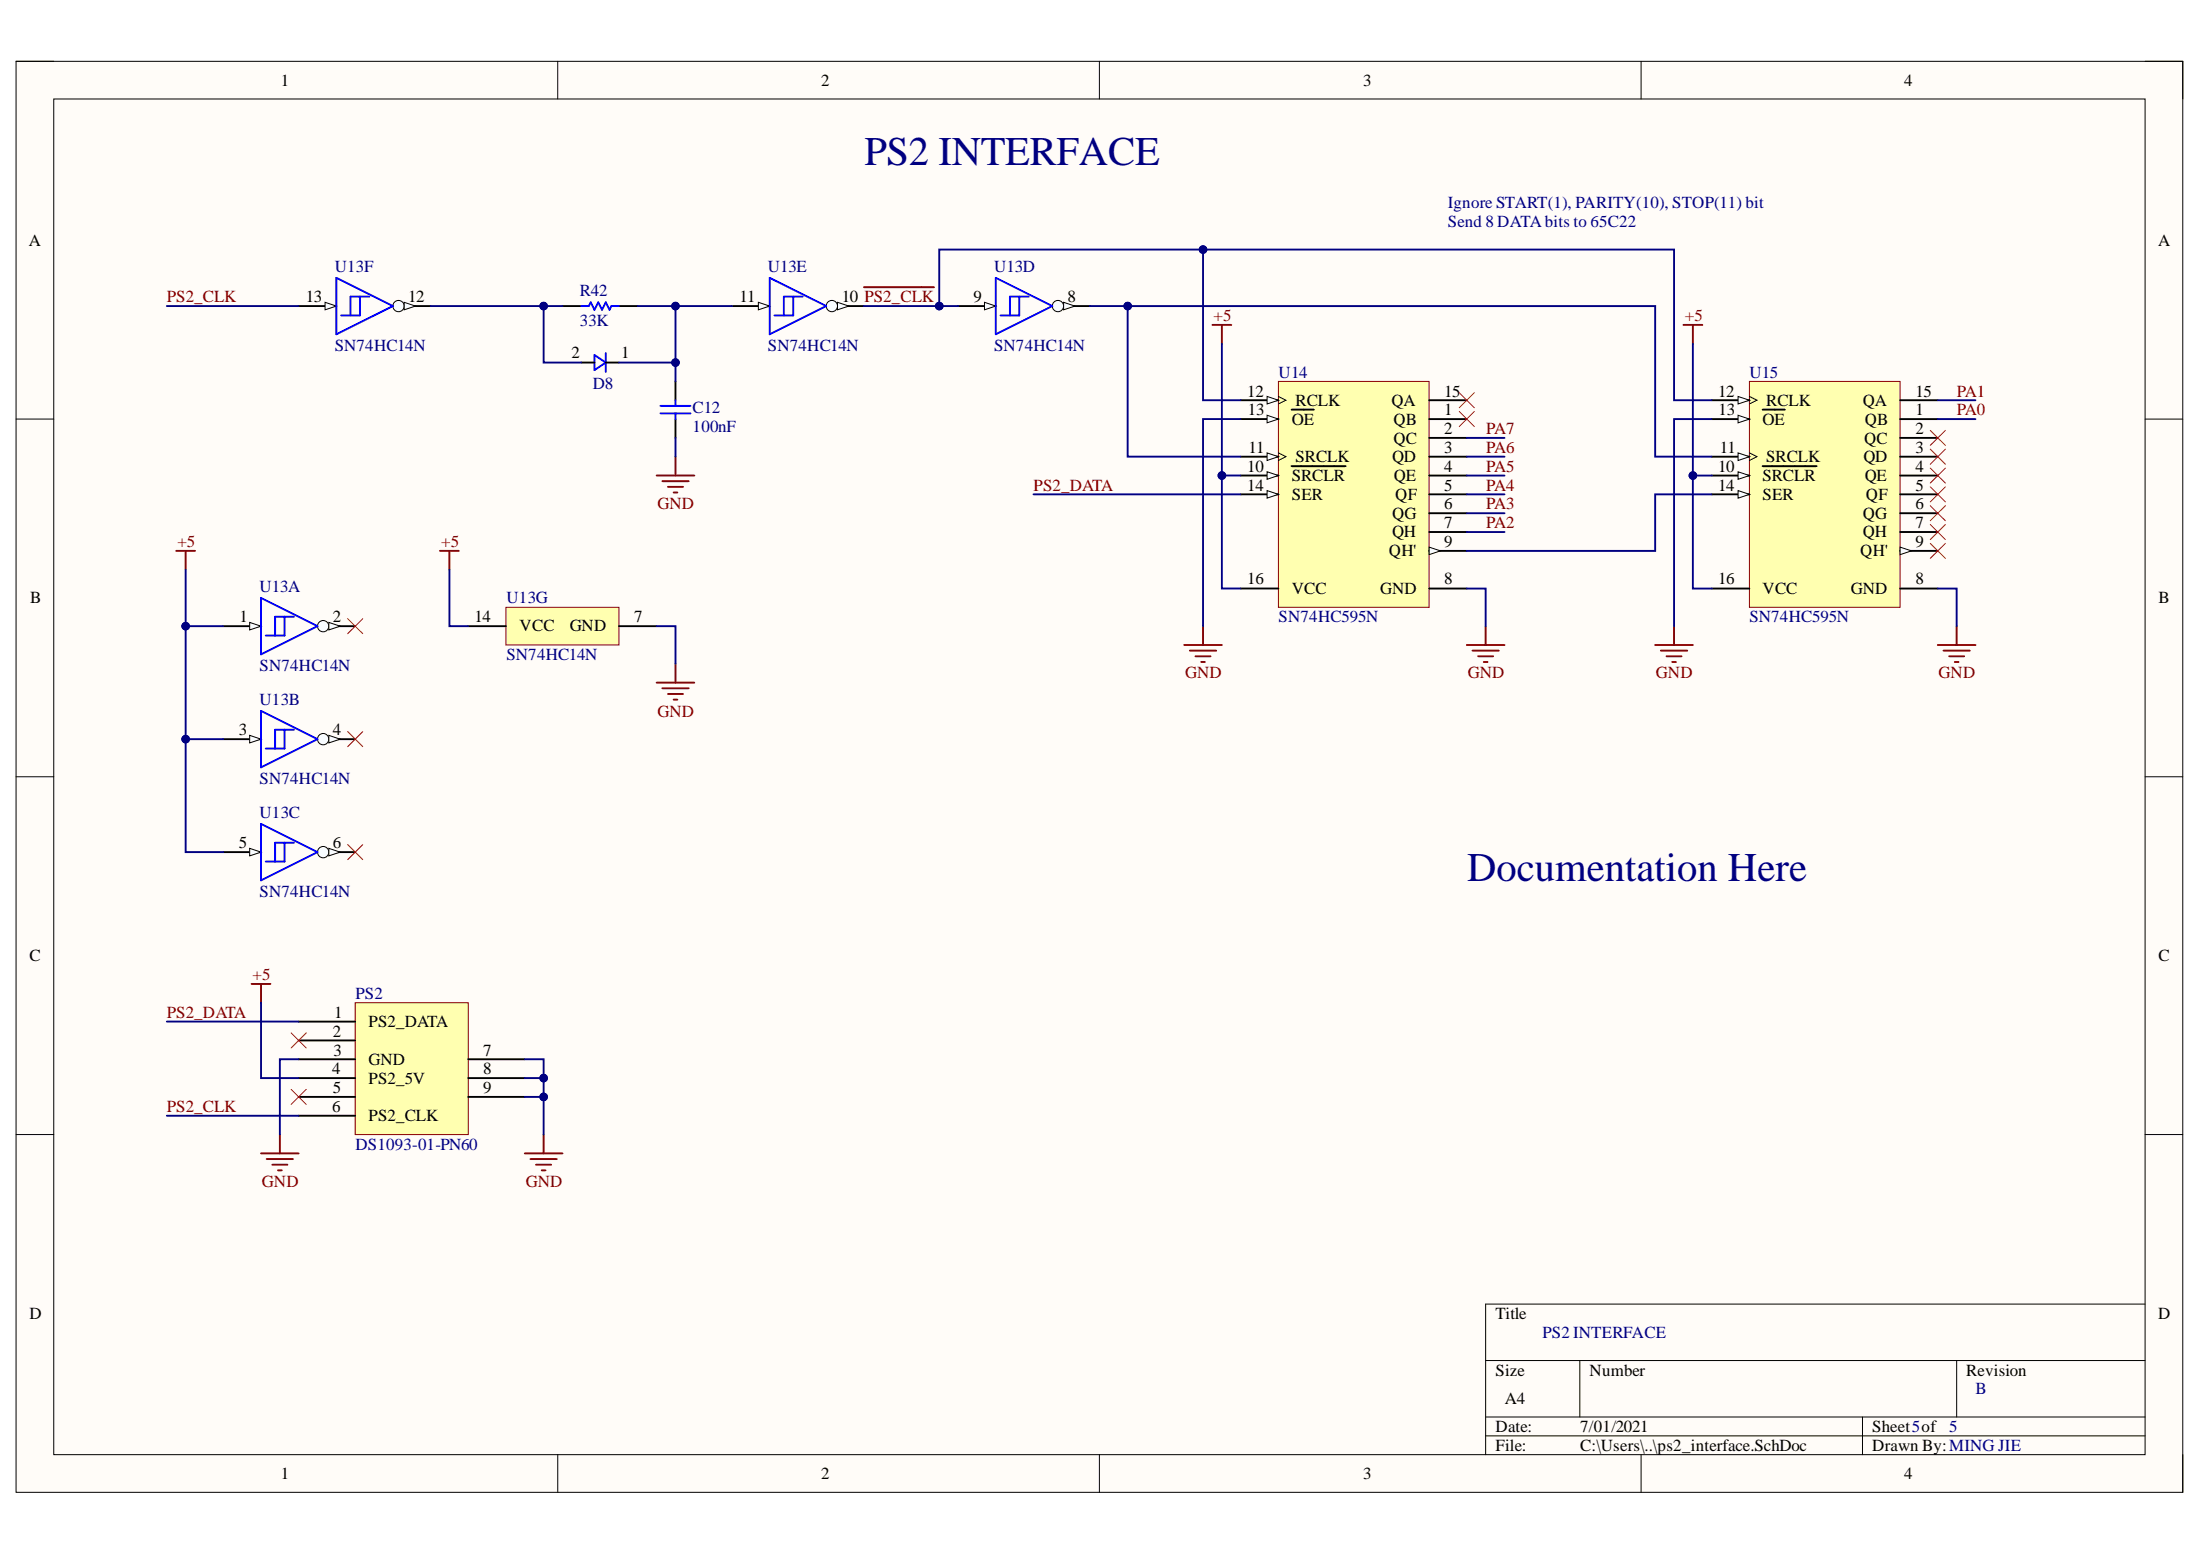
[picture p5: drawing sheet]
<svg xmlns="http://www.w3.org/2000/svg" width="297mm" height="210mm" viewBox="0 0 297 210" stroke-linecap="round" stroke-linejoin="round" font-family="sans-serif">
<path d="M2.2 8.3h292.5v193.1h-292.5z" fill-rule="evenodd" fill="#fffcf8"/>
<path d="M2.2 8.3h292.5v193.1h-292.5z" fill="none" stroke="#000" stroke-width=".14"/>
<path d="M7.3 13.4h282.3v183h-282.3z" fill-rule="evenodd" fill="#fffcf8"/>
<g fill="none" stroke="#000" stroke-width=".14">
<path d="M2.2 8.3h5.1M7.3 13.4h282.3v183h-282.3zM75.3 8.3v5.1M148.4 8.3v5.1M221.6 8.3v5.1M289.6 8.3h5.1v5.1M2.2 56.6h5.1M289.6 56.6h5.1M2.2 104.9h5.1M289.6 104.9h5.1M2.2 153.1h5.1M289.6 153.1h5.1"/>
<path d="M289.6 176h-89v20.4M75.3 196.4v5M148.4 196.4v5M200.6 183.7h89M200.6 191.3h89M200.6 193.8h89M213.3 183.7v7.6M221.6 196.4v5M251.5 191.3v5.1M264.2 183.7v7.6M294.7 196.4v5"/>
</g>
<path d="M30.2 84.5h5" fill="none" stroke="#000" stroke-width=".25"/>
<path d="M33.7 84l1.5 .5-1.5 .5z" fill="#f8fcff"/>
<path d="M33.7 84l1.5 .5-1.5 .5z" fill="none" stroke="#000" stroke-width=".14"/>
<path d="M42.9 84.5h5.1" fill="none" stroke="#000" stroke-width=".25"/>
<circle cx="43.6" cy="84.5" r=".76" fill="#f8fcff"/>
<circle cx="43.6" cy="84.5" r=".76" fill="none" stroke="#000" stroke-width=".14"/>
<path d="M44.4 84l1.5 .5-1.5 .5z" fill="#f8fcff"/>
<path d="M44.4 84l1.5 .5-1.5 .5z" fill="none" stroke="#000" stroke-width=".14"/>
<path d="M35.2 80.7l7.7 3.8-7.7 3.8zM38.4 83.3v2.5h-2.5M39.7 83.3h-2.6v2.5" fill="none" stroke="#00f" stroke-width=".25"/>
<path d="M30.2 99.8h5" fill="none" stroke="#000" stroke-width=".25"/>
<path d="M33.7 99.3l1.5 .5-1.5 .5z" fill="#f8fcff"/>
<path d="M33.7 99.3l1.5 .5-1.5 .5z" fill="none" stroke="#000" stroke-width=".14"/>
<path d="M42.9 99.8h5.1" fill="none" stroke="#000" stroke-width=".25"/>
<circle cx="43.6" cy="99.8" r=".76" fill="#f8fcff"/>
<circle cx="43.6" cy="99.8" r=".76" fill="none" stroke="#000" stroke-width=".14"/>
<path d="M44.4 99.3l1.5 .5-1.5 .5z" fill="#f8fcff"/>
<path d="M44.4 99.3l1.5 .5-1.5 .5z" fill="none" stroke="#000" stroke-width=".14"/>
<path d="M35.2 96l7.7 3.8-7.7 3.8zM38.4 98.5v2.5h-2.5M39.7 98.5h-2.6v2.5" fill="none" stroke="#00f" stroke-width=".25"/>
<path d="M30.2 115h5" fill="none" stroke="#000" stroke-width=".25"/>
<path d="M33.7 114.5l1.5 .5-1.5 .5z" fill="#f8fcff"/>
<path d="M33.7 114.5l1.5 .5-1.5 .5z" fill="none" stroke="#000" stroke-width=".14"/>
<path d="M42.9 115h5.1" fill="none" stroke="#000" stroke-width=".25"/>
<circle cx="43.6" cy="115" r=".76" fill="#f8fcff"/>
<circle cx="43.6" cy="115" r=".76" fill="none" stroke="#000" stroke-width=".14"/>
<path d="M44.4 114.5l1.5 .5-1.5 .5z" fill="#f8fcff"/>
<path d="M44.4 114.5l1.5 .5-1.5 .5z" fill="none" stroke="#000" stroke-width=".14"/>
<path d="M35.2 111.2l7.7 3.8-7.7 3.8zM38.4 113.8v2.5h-2.5M39.7 113.8h-2.6v2.5" fill="none" stroke="#00f" stroke-width=".25"/>
<path d="M142.1 41.3h5.1" fill="none" stroke="#000" stroke-width=".25"/>
<circle cx="142.8" cy="41.3" r=".76" fill="#f8fcff"/>
<circle cx="142.8" cy="41.3" r=".76" fill="none" stroke="#000" stroke-width=".14"/>
<path d="M143.6 40.8l1.5 .5-1.5 .5z" fill="#f8fcff"/>
<path d="M143.6 40.8l1.5 .5-1.5 .5z" fill="none" stroke="#000" stroke-width=".14"/>
<path d="M129.4 41.3h5" fill="none" stroke="#000" stroke-width=".25"/>
<path d="M132.9 40.8l1.5 .5-1.5 .5z" fill="#f8fcff"/>
<path d="M132.9 40.8l1.5 .5-1.5 .5z" fill="none" stroke="#000" stroke-width=".14"/>
<path d="M134.4 37.5l7.7 3.8-7.7 3.8zM137.6 40v2.6h-2.5M138.9 40h-2.5v2.6" fill="none" stroke="#00f" stroke-width=".25"/>
<path d="M111.6 41.3h5" fill="none" stroke="#000" stroke-width=".25"/>
<circle cx="112.3" cy="41.3" r=".76" fill="#f8fcff"/>
<circle cx="112.3" cy="41.3" r=".76" fill="none" stroke="#000" stroke-width=".14"/>
<path d="M113.1 40.8l1.5 .5-1.5 .5z" fill="#f8fcff"/>
<path d="M113.1 40.8l1.5 .5-1.5 .5z" fill="none" stroke="#000" stroke-width=".14"/>
<path d="M98.8 41.3h5.1" fill="none" stroke="#000" stroke-width=".25"/>
<path d="M102.4 40.8l1.5 .5-1.5 .5z" fill="#f8fcff"/>
<path d="M102.4 40.8l1.5 .5-1.5 .5z" fill="none" stroke="#000" stroke-width=".14"/>
<path d="M103.9 37.5l7.7 3.8-7.7 3.8zM107.1 40v2.6h-2.5M108.4 40h-2.6v2.6" fill="none" stroke="#00f" stroke-width=".25"/>
<path d="M53 41.3h5.1" fill="none" stroke="#000" stroke-width=".25"/>
<circle cx="53.8" cy="41.3" r=".76" fill="#f8fcff"/>
<circle cx="53.8" cy="41.3" r=".76" fill="none" stroke="#000" stroke-width=".14"/>
<path d="M54.6 40.8l1.5 .5-1.5 .5z" fill="#f8fcff"/>
<path d="M54.6 40.8l1.5 .5-1.5 .5z" fill="none" stroke="#000" stroke-width=".14"/>
<path d="M40.3 41.3h5.1" fill="none" stroke="#000" stroke-width=".25"/>
<path d="M43.9 40.8l1.5 .5-1.5 .5z" fill="#f8fcff"/>
<path d="M43.9 40.8l1.5 .5-1.5 .5z" fill="none" stroke="#000" stroke-width=".14"/>
<path d="M45.4 37.5l7.6 3.8-7.6 3.8zM48.6 40v2.6h-2.5M49.9 40h-2.6v2.6" fill="none" stroke="#00f" stroke-width=".25"/>
<path d="M68.3 82h15.3v5.1h-15.3z" fill-rule="evenodd" fill="#ffffb0"/>
<path d="M68.3 82h15.3v5.1h-15.3z" fill="none" stroke="#800000" stroke-width=".14"/>
<path d="M63.2 84.5h5.1M83.6 84.5h5.1" fill="none" stroke="#000" stroke-width=".25"/>
<path d="M23.8 74.4h2.5M25.1 74.4v2.5M59.4 74.4h2.5M60.7 74.4v2.5M88.7 92.2h5M89.4 92.9h3.6M90.2 93.7h2M90.9 94.4h.6M91.2 89.6v2.6" fill="none" stroke="#800000" stroke-width=".25"/>
<path d="M172.6 51.5h20.4v30.5h-20.4z" fill-rule="evenodd" fill="#ffffb0"/>
<path d="M172.6 51.5h20.4v30.5h-20.4z" fill="none" stroke="#800000" stroke-width=".14"/>
<path d="M193 56.6h5M167.5 64.2h5.1" fill="none" stroke="#000" stroke-width=".25"/>
<path d="M171.1 63.7l1.5 .5-1.5 .5z" fill="#f8fcff"/>
<path d="M171.1 63.7l1.5 .5-1.5 .5z" fill="none" stroke="#000" stroke-width=".14"/>
<path d="M167.5 61.6h5.1M174.4 62.9h7.3" fill="none" stroke="#000" stroke-width=".25"/>
<path d="M171.1 61.1l1.5 .5-1.5 .6z" fill="#f8fcff"/>
<path d="M171.1 61.1l1.5 .5-1.5 .6zM172.6 61.1l1 .5-1 .6" fill="none" stroke="#000" stroke-width=".14"/>
<path d="M167.5 54h5.1" fill="none" stroke="#000" stroke-width=".25"/>
<path d="M171.1 53.5l1.5 .5-1.5 .5z" fill="#f8fcff"/>
<path d="M171.1 53.5l1.5 .5-1.5 .5zM172.6 53.5l1 .5-1 .5" fill="none" stroke="#000" stroke-width=".14"/>
<path d="M167.5 56.6h5.1" fill="none" stroke="#000" stroke-width=".25"/>
<path d="M171.1 56.1l1.5 .5-1.5 .5z" fill="#f8fcff"/>
<path d="M171.1 56.1l1.5 .5-1.5 .5z" fill="none" stroke="#000" stroke-width=".14"/>
<path d="M174.4 55.3h3M167.5 66.7h5.1" fill="none" stroke="#000" stroke-width=".25"/>
<path d="M171.1 66.2l1.5 .5-1.5 .5z" fill="#f8fcff"/>
<path d="M171.1 66.2l1.5 .5-1.5 .5z" fill="none" stroke="#000" stroke-width=".14"/>
<path d="M193 54h5M193 59.1h5M167.5 79.4h5.1M193 61.6h5M193 64.2h5M193 66.7h5M193 69.3h5M193 71.8h5M193 79.4h5M193 74.4h5" fill="none" stroke="#000" stroke-width=".25"/>
<path d="M193 73.9l1.5 .5-1.5 .5z" fill="#f8fcff"/>
<path d="M193 73.9l1.5 .5-1.5 .5z" fill="none" stroke="#000" stroke-width=".14"/>
<path d="M236.2 51.5h20.3v30.5h-20.3z" fill-rule="evenodd" fill="#ffffb0"/>
<path d="M236.2 51.5h20.3v30.5h-20.3z" fill="none" stroke="#800000" stroke-width=".14"/>
<path d="M256.5 56.6h5.1M231.1 64.2h5.1" fill="none" stroke="#000" stroke-width=".25"/>
<path d="M234.7 63.7l1.5 .5-1.5 .5z" fill="#f8fcff"/>
<path d="M234.7 63.7l1.5 .5-1.5 .5z" fill="none" stroke="#000" stroke-width=".14"/>
<path d="M231.1 61.6h5.1M238 62.9h7.3" fill="none" stroke="#000" stroke-width=".25"/>
<path d="M234.7 61.1l1.5 .5-1.5 .6z" fill="#f8fcff"/>
<path d="M234.7 61.1l1.5 .5-1.5 .6zM236.2 61.1l1 .5-1 .6" fill="none" stroke="#000" stroke-width=".14"/>
<path d="M231.1 54h5.1" fill="none" stroke="#000" stroke-width=".25"/>
<path d="M234.7 53.5l1.5 .5-1.5 .5z" fill="#f8fcff"/>
<path d="M234.7 53.5l1.5 .5-1.5 .5zM236.2 53.5l1 .5-1 .5" fill="none" stroke="#000" stroke-width=".14"/>
<path d="M231.1 56.6h5.1" fill="none" stroke="#000" stroke-width=".25"/>
<path d="M234.7 56.1l1.5 .5-1.5 .5z" fill="#f8fcff"/>
<path d="M234.7 56.1l1.5 .5-1.5 .5z" fill="none" stroke="#000" stroke-width=".14"/>
<path d="M238 55.3h3M231.1 66.7h5.1" fill="none" stroke="#000" stroke-width=".25"/>
<path d="M234.7 66.2l1.5 .5-1.5 .5z" fill="#f8fcff"/>
<path d="M234.7 66.2l1.5 .5-1.5 .5z" fill="none" stroke="#000" stroke-width=".14"/>
<path d="M256.5 54h5.1M256.5 59.1h5.1M231.1 79.4h5.1M256.5 79.4h5.1M256.5 61.6h5.1M256.5 64.2h5.1M256.5 66.7h5.1M256.5 69.3h5.1M256.5 71.8h5.1M256.5 74.4h5.1" fill="none" stroke="#000" stroke-width=".25"/>
<path d="M256.5 73.9l1.6 .5-1.6 .5z" fill="#f8fcff"/>
<path d="M256.5 73.9l1.6 .5-1.6 .5z" fill="none" stroke="#000" stroke-width=".14"/>
<g fill="none" stroke="#800000" stroke-width=".25">
<path d="M163.7 43.9h2.5M165 43.9v2.5M227.3 43.9h2.5M228.6 43.9v2.5M88.7 64.2h5M89.4 65h3.6M90.2 65.7h2M90.9 66.5h.6M91.2 61.6v2.6M198 87.1h5.1M198.8 87.8h3.6M199.6 88.6h2"/>
<path d="M200.3 89.4h.5M200.6 84.5v2.6M261.6 87.1h5.1M262.4 87.8h3.6M263.2 88.6h2M263.9 89.4h.5M264.2 84.5v2.6"/>
</g>
<path d="M75.9 41.3h2.6M78.5 48.9h1.8M81.8 48.9h1.8M83.6 41.3h2.5M91.2 51.5v2.5M91.2 56.6v2.5" fill="none" stroke="#000" stroke-width=".25"/>
<path d="M78.5 41.3h1l.3-.5 .5 1 .5-1 .5 1 .5-1 .5 1 .3-.5h1M80.3 47.9l1.5 1-1.5 1.1zM81.8 47.7v2.5M89.2 55.8h4M89.2 54.8h4M91.2 54v.8M91.2 55.8v.8" fill="none" stroke="#00f" stroke-width=".25"/>
<path d="M48 135.4h15.2v17.7h-15.2z" fill-rule="evenodd" fill="#ffffb0"/>
<path d="M48 135.4h15.2v17.7h-15.2z" fill="none" stroke="#800000" stroke-width=".14"/>
<path d="M40.3 137.9h7.7M40.3 140.4h7.7M40.3 143h7.7M40.3 145.5h7.7M40.3 148.1h7.7M40.3 150.6h7.7M63.2 143h7.7M63.2 145.5h7.7M63.2 148.1h7.7" fill="none" stroke="#000" stroke-width=".25"/>
<g fill="none" stroke="#f00" stroke-width=".14">
<path d="M197 53l2.1 2M197 55.5l2.1 2.1M199.1 53l-2.1 2M199.1 55.5l-2.1 2.1M260.6 58.1l2.1 2M262.7 58.1l-2.1 2M260.6 60.6l2.1 2.1M260.6 63.2l2.1 2M260.6 65.7l2.1 2.1M260.6 68.3l2.1 2M260.6 70.8l2.1 2M260.6 73.3l2.1 2.1"/>
<path d="M262.7 60.6l-2.1 2.1M262.7 63.2l-2.1 2M262.7 65.7l-2.1 2.1M262.7 68.3l-2.1 2M262.7 70.8l-2.1 2M262.7 73.3l-2.1 2.1M46.9 98.8l2.1 2M46.9 83.5l2.1 2M49 98.8l-2.1 2M49 83.5l-2.1 2M46.9 114l2.1 2M49 114l-2.1 2"/>
<path d="M39.3 139.4l2 2.1M41.3 139.4l-2 2.1M39.3 147.1l2 2M41.3 147.1l-2 2"/>
</g>
<g fill="none" stroke="#800000" stroke-width=".25">
<path d="M116.6 38.8h9.5M159.9 87.1h5.1M160.6 87.8h3.6M161.4 88.6h2M162.2 89.4h.5M162.4 84.5v2.6M223.5 87.1h5.1M224.2 87.8h3.6M225 88.6h2M225.8 89.4h.5M226 84.5v2.6M34 132.8h2.5"/>
<path d="M35.2 132.8v2.6M35.2 155.7h5.1M36 156.5h3.6M36.8 157.2h2M37.5 158h.5M37.8 153.1v2.6M70.9 155.7h5M71.6 156.5h3.6M72.4 157.2h2M73.1 158h.6M73.4 153.1v2.6"/>
</g>
<path d="M25.1 76.9v7.6h5.1M60.7 76.9v7.6h2.5M88.7 84.5h2.5v5.1" fill="none" stroke="#000080" stroke-width=".25"/>
<circle cx="25.1" cy="84.5" r=".51" fill="#000080"/>
<circle cx="25.1" cy="84.5" r=".51" fill="none" stroke="#000080" stroke-width=".14"/>
<path d="M25.1 84.5v15.3h5.1" fill="none" stroke="#000080" stroke-width=".25"/>
<circle cx="25.1" cy="84.5" r=".51" fill="#000080"/>
<circle cx="25.1" cy="84.5" r=".51" fill="none" stroke="#000080" stroke-width=".14"/>
<circle cx="25.1" cy="99.8" r=".51" fill="#000080"/>
<circle cx="25.1" cy="99.8" r=".51" fill="none" stroke="#000080" stroke-width=".14"/>
<path d="M25.1 99.8v15.2h5.1" fill="none" stroke="#000080" stroke-width=".25"/>
<circle cx="25.1" cy="99.8" r=".51" fill="#000080"/>
<circle cx="25.1" cy="99.8" r=".51" fill="none" stroke="#000080" stroke-width=".14"/>
<path d="M228.6 46.4v33h2.5M198 79.4h2.6v5.1M261.6 79.4h2.6v5.1" fill="none" stroke="#000080" stroke-width=".25"/>
<circle cx="228.6" cy="64.2" r=".51" fill="#000080"/>
<circle cx="228.6" cy="64.2" r=".51" fill="none" stroke="#000080" stroke-width=".14"/>
<path d="M165 46.4v33h2.5" fill="none" stroke="#000080" stroke-width=".25"/>
<circle cx="165" cy="64.2" r=".51" fill="#000080"/>
<circle cx="165" cy="64.2" r=".51" fill="none" stroke="#000080" stroke-width=".14"/>
<path d="M22.5 41.3h17.8M73.4 41.3v7.6h5.1M91.2 59.1v2.5" fill="none" stroke="#000080" stroke-width=".25"/>
<circle cx="73.4" cy="41.3" r=".51" fill="#000080"/>
<circle cx="73.4" cy="41.3" r=".51" fill="none" stroke="#000080" stroke-width=".14"/>
<path d="M83.6 48.9h7.6" fill="none" stroke="#000080" stroke-width=".25"/>
<circle cx="91.2" cy="48.9" r=".51" fill="#000080"/>
<circle cx="91.2" cy="48.9" r=".51" fill="none" stroke="#000080" stroke-width=".14"/>
<path d="M91.2 41.3h7.6" fill="none" stroke="#000080" stroke-width=".25"/>
<circle cx="91.2" cy="41.3" r=".51" fill="#000080"/>
<circle cx="91.2" cy="41.3" r=".51" fill="none" stroke="#000080" stroke-width=".14"/>
<path d="M58.1 41.3h17.8" fill="none" stroke="#000080" stroke-width=".25"/>
<circle cx="73.4" cy="41.3" r=".51" fill="#000080"/>
<circle cx="73.4" cy="41.3" r=".51" fill="none" stroke="#000080" stroke-width=".14"/>
<path d="M86.1 41.3h5.1v10.2" fill="none" stroke="#000080" stroke-width=".25"/>
<circle cx="91.2" cy="41.3" r=".51" fill="#000080"/>
<circle cx="91.2" cy="41.3" r=".51" fill="none" stroke="#000080" stroke-width=".14"/>
<circle cx="91.2" cy="48.9" r=".51" fill="#000080"/>
<circle cx="91.2" cy="48.9" r=".51" fill="none" stroke="#000080" stroke-width=".14"/>
<path d="M70.9 145.5h2.5" fill="none" stroke="#000080" stroke-width=".25"/>
<circle cx="73.4" cy="145.5" r=".51" fill="#000080"/>
<circle cx="73.4" cy="145.5" r=".51" fill="none" stroke="#000080" stroke-width=".14"/>
<path d="M70.9 148.1h2.5" fill="none" stroke="#000080" stroke-width=".25"/>
<circle cx="73.4" cy="148.1" r=".51" fill="#000080"/>
<circle cx="73.4" cy="148.1" r=".51" fill="none" stroke="#000080" stroke-width=".14"/>
<path d="M40.3 143h-2.5v10.1M70.9 143h2.5v10.1" fill="none" stroke="#000080" stroke-width=".25"/>
<circle cx="73.4" cy="145.5" r=".51" fill="#000080"/>
<circle cx="73.4" cy="145.5" r=".51" fill="none" stroke="#000080" stroke-width=".14"/>
<circle cx="73.4" cy="148.1" r=".51" fill="#000080"/>
<circle cx="73.4" cy="148.1" r=".51" fill="none" stroke="#000080" stroke-width=".14"/>
<path d="M162.4 33.7v20.3h5.1M22.5 137.9h17.8M35.2 135.4v10.1h5.1M22.5 150.6h17.8" fill="none" stroke="#000080" stroke-width=".25"/>
<circle cx="162.4" cy="33.7" r=".51" fill="#000080"/>
<circle cx="162.4" cy="33.7" r=".51" fill="none" stroke="#000080" stroke-width=".14"/>
<path d="M167.5 56.6h-5.1v27.9M231.1 56.6h-5.1v27.9M165 64.2h2.5" fill="none" stroke="#000080" stroke-width=".25"/>
<circle cx="165" cy="64.2" r=".51" fill="#000080"/>
<circle cx="165" cy="64.2" r=".51" fill="none" stroke="#000080" stroke-width=".14"/>
<path d="M228.6 64.2h2.5" fill="none" stroke="#000080" stroke-width=".25"/>
<circle cx="228.6" cy="64.2" r=".51" fill="#000080"/>
<circle cx="228.6" cy="64.2" r=".51" fill="none" stroke="#000080" stroke-width=".14"/>
<path d="M147.2 41.3h5.1M139.5 66.7h28" fill="none" stroke="#000080" stroke-width=".25"/>
<circle cx="152.3" cy="41.3" r=".51" fill="#000080"/>
<circle cx="152.3" cy="41.3" r=".51" fill="none" stroke="#000080" stroke-width=".14"/>
<path d="M167.5 61.6h-15.2v-20.3h71.2v20.3h7.6" fill="none" stroke="#000080" stroke-width=".25"/>
<circle cx="152.3" cy="41.3" r=".51" fill="#000080"/>
<circle cx="152.3" cy="41.3" r=".51" fill="none" stroke="#000080" stroke-width=".14"/>
<path d="M116.6 41.3h12.8" fill="none" stroke="#000080" stroke-width=".25"/>
<circle cx="126.8" cy="41.3" r=".51" fill="#000080"/>
<circle cx="126.8" cy="41.3" r=".51" fill="none" stroke="#000080" stroke-width=".14"/>
<path d="M126.8 41.3v-7.6h99.2v20.3h5.1" fill="none" stroke="#000080" stroke-width=".25"/>
<circle cx="126.8" cy="41.3" r=".51" fill="#000080"/>
<circle cx="126.8" cy="41.3" r=".51" fill="none" stroke="#000080" stroke-width=".14"/>
<circle cx="162.4" cy="33.7" r=".51" fill="#000080"/>
<circle cx="162.4" cy="33.7" r=".51" fill="none" stroke="#000080" stroke-width=".14"/>
<path d="M198 59.1h5.1M261.6 54h5.1M261.6 56.6h5.1M198 71.8h5.1M198 61.6h5.1M198 64.2h5.1M198 66.7h5.1M198 69.3h5.1M231.1 66.7h-7.6v7.7h-25.5" fill="none" stroke="#000080" stroke-width=".25"/>
<g font-size="5.5" fill="#000080">
<text x="116.7" y="22.3">PS2 INTERFACE</text>
<text x="198.1" y="118.9">Documentation Here</text>
</g>
<g font-size="2.3">
<text x="37.9" y="11.6">1</text>
<text x="110.9" y="11.6">2</text>
<text x="184.1" y="11.6">3</text>
<text x="257.1" y="11.6">4</text>
<text x="3.9" y="33.1">A</text>
<text x="291.4" y="33.1">A</text>
<text x="41.3" y="40.8">13</text>
<text x="55.1" y="40.8">12</text>
<text x="99.9" y="40.8">11</text>
<text x="113.7" y="40.8">10 PS2_CLK</text>
<text x="131.4" y="40.8">9</text>
<text x="144.1" y="40.8">8</text>
<text x="77.2" y="48.4">2</text>
<text x="83.9" y="48.4">1</text>
<text x="168.4" y="53.5">12</text>
<text x="195" y="53.5">15</text>
<text x="232" y="53.5">12</text>
<text x="258.6" y="53.5">15</text>
<text x="168.5" y="56.1">13</text>
<text x="174.4" y="57.3">OE</text>
<text x="174.9" y="54.8">RCLK</text>
<text x="187.9" y="54.8">QA</text>
<text x="188.1" y="57.3">QB</text>
<text x="188.1" y="59.9">QC</text>
<text x="195" y="56.1">1</text>
<text x="195" y="58.6">2</text>
<text x="232" y="56.1">13</text>
<text x="238" y="57.3">OE</text>
<text x="238.5" y="54.8">RCLK</text>
<text x="251.5" y="54.8">QA</text>
<text x="251.7" y="59.9">QC</text>
<text x="251.8" y="57.3">QB</text>
<text x="258.6" y="56.1">1</text>
<text x="258.6" y="58.6">2</text>
<text x="168.4" y="63.7">10</text>
<text x="168.6" y="61.1">11</text>
<text x="174.4" y="64.9">SRCLR</text>
<text x="174.9" y="62.4">SRCLK</text>
<text x="188" y="62.4">QD</text>
<text x="188.2" y="64.9">QE</text>
<text x="195" y="61.1">3</text>
<text x="195" y="63.7">4</text>
<text x="232" y="63.7">10</text>
<text x="232.2" y="61.1">11</text>
<text x="238" y="64.9">SRCLR</text>
<text x="238.5" y="62.4">SRCLK</text>
<text x="251.6" y="62.4">QD</text>
<text x="251.8" y="64.9">QE</text>
<text x="258.6" y="61.1">3</text>
<text x="258.6" y="63.7">4</text>
<text x="168.4" y="66.2">14</text>
<text x="174.4" y="67.5">SER</text>
<text x="188" y="70">QG</text>
<text x="188.4" y="67.5">QF</text>
<text x="195" y="66.2">5</text>
<text x="195" y="68.7">6</text>
<text x="195" y="71.3">7</text>
<text x="232" y="66.2">14</text>
<text x="238" y="67.5">SER</text>
<text x="251.5" y="70">QG</text>
<text x="251.9" y="67.5">QF</text>
<text x="258.6" y="66.2">5</text>
<text x="258.6" y="68.7">6</text>
<text x="258.6" y="71.3">7</text>
<text x="187.5" y="75.1">QH'</text>
<text x="188" y="72.6">QH</text>
<text x="195" y="73.8">9</text>
<text x="251.2" y="75.1">QH'</text>
<text x="251.5" y="72.6">QH</text>
<text x="258.6" y="73.8">9</text>
<text x="4.1" y="81.4">B</text>
<text x="32.3" y="84">1</text>
<text x="44.9" y="84">2</text>
<text x="64.1" y="84">14</text>
<text x="85.6" y="84">7</text>
<text x="168.4" y="78.9">16</text>
<text x="174.4" y="80.2">VCC</text>
<text x="186.3" y="80.2">GND</text>
<text x="195" y="78.9">8</text>
<text x="232" y="78.9">16</text>
<text x="238" y="80.2">VCC</text>
<text x="249.9" y="80.2">GND</text>
<text x="258.6" y="78.9">8</text>
<text x="291.5" y="81.4">B</text>
<text x="70.2" y="85.2">VCC</text>
<text x="76.9" y="85.2">GND</text>
<text x="32.2" y="99.3">3</text>
<text x="44.9" y="99.3">4</text>
<text x="32.2" y="114.5">5</text>
<text x="44.9" y="114.5">6</text>
<text x="4" y="129.7">C</text>
<text x="291.5" y="129.7">C</text>
<text x="45.1" y="137.4">1</text>
<text x="44.9" y="139.9">2</text>
<text x="45" y="142.5">3</text>
<text x="49.8" y="138.7">PS2_DATA</text>
<text x="49.8" y="143.8">GND</text>
<text x="65.2" y="142.5">7</text>
<text x="44.9" y="145">4</text>
<text x="44.9" y="147.6">5</text>
<text x="49.8" y="146.3">PS2_5V</text>
<text x="65.2" y="145">8</text>
<text x="65.2" y="147.6">9</text>
<text x="44.9" y="150.1">6</text>
<text x="49.8" y="151.4">PS2_CLK</text>
<text x="4" y="178">D</text>
<text x="201.9" y="178">Title</text>
<text x="291.4" y="178">D</text>
<text x="201.9" y="185.7">Size</text>
<text x="214.6" y="185.7">Number</text>
<text x="265.5" y="185.7">Revision</text>
<text x="203.2" y="189.5">A4</text>
<text x="201.9" y="193.3">Date:</text>
<text x="201.9" y="195.8">File:</text>
<text x="213.3" y="193.3">7/01/2021</text>
<text x="213.3" y="195.8">C:\Users\..\ps2_interface.SchDoc</text>
<text x="252.8" y="193.3">Sheet5of</text>
<text x="252.8" y="195.8">Drawn By:MING JIE</text>
<text x="37.9" y="199.6">1</text>
<text x="110.9" y="199.6">2</text>
<text x="184.1" y="199.6">3</text>
<text x="257.1" y="199.6">4</text>
</g>
<g font-size="2.3" fill="#000080">
<text x="195.5" y="28.1">Ignore START(1), PARITY(10), STOP(11) bit</text>
<text x="195.5" y="30.6">Send 8 DATAbits to 65C22</text>
<text x="45.2" y="36.7">U13F</text>
<text x="78.3" y="40">R42</text>
<text x="103.7" y="36.7">U13E</text>
<text x="134.2" y="36.7">U13D</text>
<text x="45.2" y="47.4">SN74HC14N</text>
<text x="78.3" y="44.1">33K</text>
<text x="103.7" y="47.4">SN74HC14N</text>
<text x="134.2" y="47.4">SN74HC14N</text>
<text x="80.1" y="52.5">D8</text>
<text x="172.6" y="51">U14</text>
<text x="236.2" y="51">U15</text>
<text x="93.5" y="58.3">100nF</text>
<text x="93.5" y="55.8">C12</text>
<text x="35" y="79.9">U13A</text>
<text x="68.4" y="81.4">U13G</text>
<text x="172.6" y="84">SN74HC595N</text>
<text x="236.2" y="84">SN74HC595N</text>
<text x="68.4" y="89">SN74HC14N</text>
<text x="35" y="90.6">SN74HC14N</text>
<text x="35" y="95.2">U13B</text>
<text x="35" y="105.9">SN74HC14N</text>
<text x="35" y="110.4">U13C</text>
<text x="35" y="121.1">SN74HC14N</text>
<text x="48" y="134.8">PS2</text>
<text x="48" y="155.2">DS1093-01-PN60</text>
<text x="208.3" y="180.6">PS2 INTERFACE</text>
<text x="266.7" y="188.2">B</text>
<text x="263.2" y="193.3">5</text>
</g>
<g font-size="2.3" fill="#800000">
<text x="22.5" y="40.8">PS2_CLK</text>
<text x="163.8" y="43.3">+5</text>
<text x="227.5" y="43.3">+5</text>
<text x="264.2" y="53.5">PA1</text>
<text x="200.7" y="58.6">PA7</text>
<text x="264.2" y="56.1">PA0</text>
<text x="200.7" y="61.1">PA6</text>
<text x="200.7" y="63.7">PA5</text>
<text x="88.8" y="68.7">GND</text>
<text x="139.5" y="66.2">PS2_DATA</text>
<text x="200.7" y="71.3">PA2</text>
<text x="200.7" y="68.7">PA3</text>
<text x="200.7" y="66.2">PA4</text>
<text x="23.9" y="73.8">+5</text>
<text x="59.6" y="73.8">+5</text>
<text x="160" y="91.6">GND</text>
<text x="198.2" y="91.6">GND</text>
<text x="223.6" y="91.6">GND</text>
<text x="261.8" y="91.6">GND</text>
<text x="88.8" y="96.7">GND</text>
<text x="22.5" y="137.4">PS2_DATA</text>
<text x="34.1" y="132.3">+5</text>
<text x="22.5" y="150.1">PS2_CLK</text>
<text x="35.4" y="160.2">GND</text>
<text x="71" y="160.2">GND</text>
</g>
</svg>
